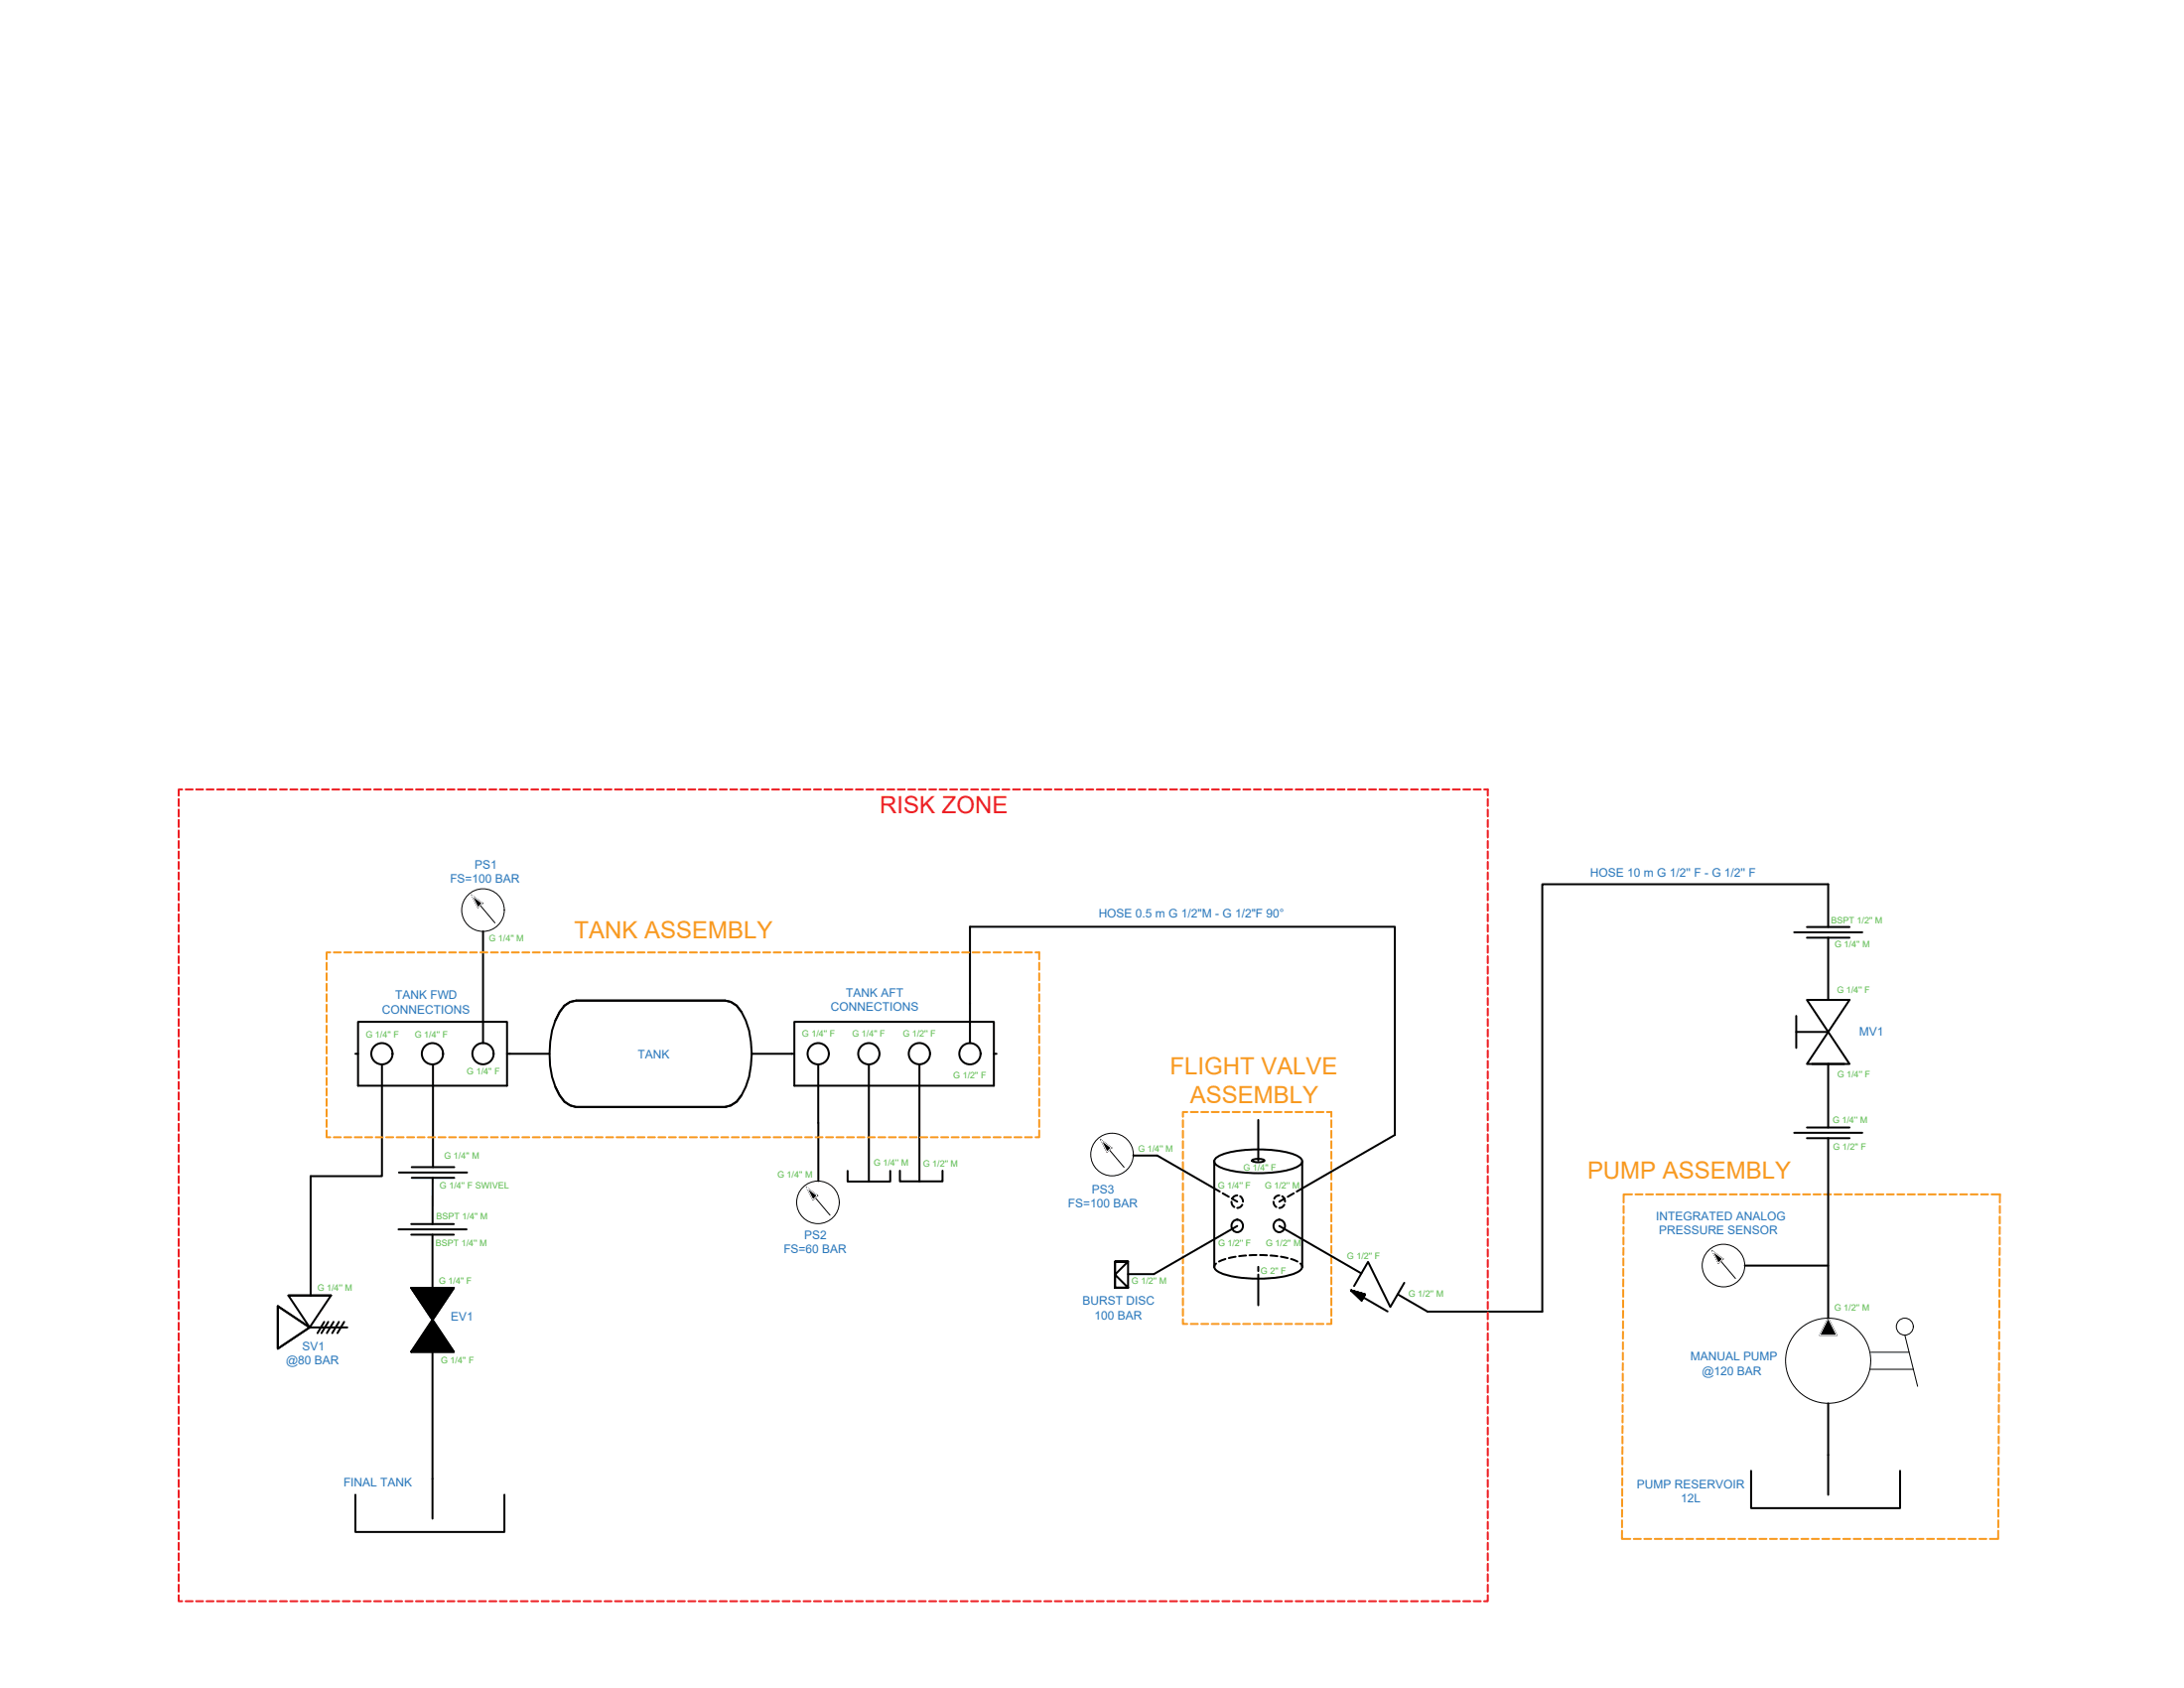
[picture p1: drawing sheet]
<svg xmlns="http://www.w3.org/2000/svg" width="279mm" height="216mm" viewBox="0 0 279 216" stroke-linecap="round" stroke-linejoin="round" font-family="sans-serif">
<!-- layer: 0 -->
<g fill="none" stroke="#f8991e" stroke-width=".25">
<path d="M41.8 123.1v.9M41.8 124.5v.9M41.8 125.8v.9M41.8 127.2v.9M41.8 128.5v.9M41.8 129.8v.9M41.8 131.2v.9M41.8 132.5v.9M41.8 133.9v.9M41.8 135.2v.9M41.8 136.5v.9M41.8 137.9v.9"/>
<path d="M41.8 139.2v.9M42.3 121.8h-.5v.9M42.7 121.8h.9M44 121.8h.9M45.4 121.8h.9M46.7 121.8h.9M48.1 121.8h.9M49.4 121.8h.9M50.7 121.8h.9M52.1 121.8h.9M53.4 121.8h.9M54.8 121.8h.9"/>
<path d="M56.1 121.8h.9M57.4 121.8h.9M58.8 121.8h.9M60.1 121.8h.9M61.5 121.8h.9M62.8 121.8h.9M64.1 121.8h.9M65.5 121.8h.9M66.8 121.8h.9M68.2 121.8h.9M69.5 121.8h.9M70.8 121.8h.9"/>
<path d="M72.2 121.8h.9M73.5 121.8h.9M74.9 121.8h.9M76.2 121.8h.9M77.5 121.8h.9M78.9 121.8h.9M80.2 121.8h.9M81.6 121.8h.9M82.9 121.8h.9M84.2 121.8h.9M85.6 121.8h.9M86.9 121.8h.9"/>
<path d="M88.3 121.8h.9M89.6 121.8h.9M90.9 121.8h.9M92.3 121.8h.9M93.6 121.8h.9M95 121.8h.9M96.3 121.8h.9M97.6 121.8h.9M99 121.8h.9M100.3 121.8h.9M101.7 121.8h.8M103 121.8h.9"/>
<path d="M104.3 121.8h.9M105.7 121.8h.9M107 121.8h.9M108.4 121.8h.8M109.7 121.8h.9M111 121.8h.9M112.4 121.8h.9M113.7 121.8h.9M115.1 121.8h.8M116.4 121.8h.9M117.7 121.8h.9M119.1 121.8h.9"/>
<path d="M120.4 121.8h.9M121.8 121.8h.8M123.1 121.8h.9M124.4 121.8h.9M125.8 121.8h.9M127.1 121.8h.9M128.4 121.8h.9M129.8 121.8h.9M131.1 121.8h.9M132.5 121.8h.4v.9M132.9 123.1v.9M132.9 124.5v.9"/>
<path d="M132.9 125.8v.9M132.9 127.2v.9M132.9 128.5v.9M132.9 129.8v.9M132.9 131.2v.9M132.9 132.5v.9M132.9 133.9v.9M132.9 135.2v.9M132.9 136.5v.9M132.9 137.9v.9M132.9 139.2v.9M41.8 144.6v.9h.5"/>
<path d="M41.8 140.6v.8M41.8 141.9v.9M41.8 143.2v.9M42.7 145.5h.9M44 145.5h.9M45.4 145.5h.9M46.7 145.5h.9M48.1 145.5h.9M49.4 145.5h.9M50.7 145.5h.9M52.1 145.5h.9M53.4 145.5h.9"/>
<path d="M54.8 145.5h.9M56.1 145.5h.9M57.4 145.5h.9M58.8 145.5h.9M60.1 145.5h.9M61.5 145.5h.9M62.8 145.5h.9M64.1 145.5h.9M65.5 145.5h.9M66.8 145.5h.9M68.2 145.5h.9M69.5 145.5h.9"/>
<path d="M70.8 145.5h.9M72.2 145.5h.9M73.5 145.5h.9M74.9 145.5h.9M76.2 145.5h.9M77.5 145.5h.9M78.9 145.5h.9M80.2 145.5h.9M81.6 145.5h.9M82.9 145.5h.9M84.2 145.5h.9M85.6 145.5h.9"/>
<path d="M86.9 145.5h.9M88.3 145.5h.9M89.6 145.5h.9M90.9 145.5h.9M92.3 145.5h.9M93.6 145.5h.9M95 145.5h.9M96.3 145.5h.9M97.6 145.5h.9M99 145.5h.9M100.3 145.5h.9M101.7 145.5h.8"/>
<path d="M103 145.5h.9M104.3 145.5h.9M105.7 145.5h.9M107 145.5h.9M108.4 145.5h.8M109.7 145.5h.9M111 145.5h.9M112.4 145.5h.9M113.7 145.5h.9M115.1 145.5h.8M116.4 145.5h.9M117.7 145.5h.9"/>
<path d="M119.1 145.5h.9M120.4 145.5h.9M121.8 145.5h.8M123.1 145.5h.9M124.4 145.5h.9M125.8 145.5h.9M127.1 145.5h.9M128.4 145.5h.9M129.8 145.5h.9M131.1 145.5h.9M132.9 144.6v.9h-.4M132.9 140.6v.8"/>
<path d="M132.9 141.9v.9M132.9 143.2v.9M151.3 143.3v.9M151.3 144.6v.9M151.3 146v.9M151.3 147.3v.9M151.3 148.6v.9M151.3 150v.9M151.3 151.3v.9M151.3 152.7v.9M151.3 154v.9M151.3 155.3v.9"/>
<path d="M151.3 156.7v.9M151.3 158v.9M151.3 159.4v.9M151.9 142.2h-.6v.6M152.3 142.2h.9M153.7 142.2h.9M155 142.2h.9M156.4 142.2h.8M157.7 142.2h.9M159 142.2h.9M160.4 142.2h.9M161.7 142.2h.9"/>
<path d="M163.1 142.2h.8M164.4 142.2h.9M165.7 142.2h.9M167.1 142.2h.9M168.4 142.2h.9M169.8 142.2h.5v.6M170.3 143.3v.9M170.3 144.6v.9M170.3 146v.9M170.3 147.3v.9M170.3 148.6v.9M170.3 150v.9"/>
<path d="M170.3 151.3v.9M170.3 152.7v.9M170.3 154v.9M170.3 155.3v.9M170.3 156.7v.9M170.3 158v.9M170.3 159.4v.9M207.7 158.3v.9M207.7 159.6v.9M207.7 156.9v.9M207.7 155.6v.9M207.7 154.3v.8"/>
<path d="M208.8 152.8h-1.1v1M209.2 152.8h.9M210.6 152.8h.9M211.9 152.8h.9M213.3 152.8h.8M214.6 152.8h.9M215.9 152.8h.9M217.3 152.8h.9M218.6 152.8h.9M220 152.8h.8M221.3 152.8h.9M222.6 152.8h.9"/>
<path d="M224 152.8h.9M225.3 152.8h.9M226.7 152.8h.8M228 152.8h.9M229.3 152.8h.9M230.7 152.8h.9M232 152.8h.9M233.3 152.8h.9M234.7 152.8h.9M236 152.8h.9M237.4 152.8h.9M238.7 152.8h.9"/>
<path d="M240 152.8h.9M241.4 152.8h.9M242.7 152.8h.9M244.1 152.8h.9M245.4 152.8h.9M246.7 152.8h.9M248.1 152.8h.9M249.4 152.8h.9M250.8 152.8h.9M252.1 152.8h.9M253.4 152.8h.9M254.8 152.8h1.1l-.1 1"/>
<path d="M255.8 158.3v.9M255.8 159.6v.9M255.8 155.6v.9M255.8 156.9v.9M255.8 154.3v.8M151.3 168.7v.6h.6M151.3 160.7v.9M151.3 162v.9M151.3 163.4v.9M151.3 164.7v.9M151.3 166.1v.8M151.3 167.4v.9"/>
<path d="M152.3 169.3h.9M153.7 169.3h.9M155 169.3h.9M156.4 169.3h.8M157.7 169.3h.9M159 169.3h.9M160.4 169.3h.9M161.7 169.3h.9M163.1 169.3h.8M164.4 169.3h.9M165.7 169.3h.9M167.1 169.3h.9"/>
<path d="M168.4 169.3h.9M170.3 168.7v.6h-.5M170.3 160.7v.9M170.3 162v.9M170.3 163.4v.9M170.3 164.7v.9M170.3 166.1v.8M170.3 167.4v.9M207.6 179.7v.9M207.6 177v.9M207.6 178.4v.9M207.6 175.7v.9"/>
<path d="M207.6 173v.9M207.6 174.4v.8M207.6 171.7v.9M207.6 170.3v.9M207.6 169v.9M207.6 166.3v.9M207.6 167.7v.8M207.7 165v.9M207.7 163.6v.9M207.7 162.3v.9M207.7 161v.8M255.7 179.7v.9"/>
<path d="M255.7 177v.9M255.7 178.4v.9M255.7 175.7v.9M255.7 173v.9M255.7 174.4v.8M255.8 170.3v.9M255.8 171.7l-.1 .9M255.8 169v.9M255.8 166.3v.9M255.8 167.7v.8M255.8 165v.9M255.8 162.3v.9"/>
<path d="M255.8 163.6v.9M255.8 161v.8M207.5 195.8v1h1.1M207.5 194.5v.8M207.5 191.8v.9M207.5 193.1v.9M207.5 190.4v.9M207.5 189.1v.9M207.5 187.8v.8M207.5 186.4v.9M207.6 183.7v.9M207.6 185.1l-.1 .9"/>
<path d="M207.6 182.4v.9M207.6 181.1v.8M209 196.8h.9M210.4 196.8h.8M211.7 196.8h.9M213 196.8h.9M214.4 196.8h.9M215.7 196.8h.9M217.1 196.8h.8M218.4 196.8h.9M219.7 196.8h.9M221.1 196.8h.9"/>
<path d="M222.4 196.8h.9M223.8 196.8h.8M225.1 196.8h.9M226.4 196.8h.9M227.8 196.8h.9M229.1 196.8h.9M230.5 196.8h.8M231.8 196.8h.9M233.1 196.8h.9M234.5 196.8h.9M235.8 196.8h.9M237.1 196.8h.9"/>
<path d="M238.5 196.8h.9M239.8 196.8h.9M241.2 196.8h.9M242.5 196.8h.9M243.8 196.8h.9M245.2 196.8h.9M246.5 196.8h.9M247.9 196.8h.9M249.2 196.8h.9M250.5 196.8h.9M251.9 196.8h.9M253.2 196.8h.9"/>
<path d="M255.6 195.8v1h-1M255.6 194.5v.8M255.7 191.8v.9M255.7 193.1l-.1 .9M255.7 190.4v.9M255.7 187.8v.8M255.7 189.1v.9M255.7 186.4v.9M255.7 183.7v.9M255.7 185.1v.9M255.7 181.1v.8M255.7 182.4v.9"/>
</g>
<!-- layer: WIRES -->
<g fill="none" stroke="#000" stroke-width=".25">
<path d="M61.8 119.1v14.3M124.1 118.5v14.9M48.9 136.1v14.3h-9.2v15.3M55.4 136.1v13.2M65.2 134.8h5.1M96.2 134.8h5.1M104.7 136.1v15M111.2 136.1v15M117.6 136.1v15M55.3 157.9v6.8M55.4 150.6l-.1 6M182.6 167.8h14.7"/>
<path d="M223.2 161.9h10.7M233.9 179.5v6.6"/>
</g>
<!-- layer: SYMS -->
<g fill="none" stroke="#000" stroke-width=".25">
<path d="M229.5 119.2h8.7M231.2 118.6h5.4M231.2 119.9h5.4M45.5 134.8h.3M45.8 130.7h19.1v8.2h-19.1zM64.9 134.8h.3M71 139l.6 1.1 .6 .8 .7 .5 .8 .2M72.2 128.6l.7-.5 .8-.1h19.1l.7 .1 .7 .5a8.1 8.1 0 0 1 1.9 4.6 11.6 11.6 0 0 1-1.2 6.9l-.7 .8-.7 .5-.7 .2h-19.1l-.8-.2-.7-.5a8.8 8.8 0 0 1-1.9-6.1 9.2 9.2 0 0 1 1.9-6.2zM94.9 129.4l-.7-.8-.7-.5-.7-.1h-19.1l-.8 .1-.7 .5-.6 .8-.6 1.1M101.3 134.8h.3M101.6 130.7h25.5v8.2h-25.5zM127.1 134.8h.4"/>
<path d="M229.8 129.9v4.1M229.8 132h4.1M231.2 127.9l5.4 8.2h-5.4l5.4-8.2zM231.8 127.9h4.1M231.8 136.1h4.1M51 157.2h8.7M51 150h8.8M52.6 156.6h5.5M52.6 157.9h5.5M52.7 149.3h5.4M52.7 150.6h5.4M73.7 141.6h19.1"/>
<path d="M94.9 140.1l-.7 .8-.7 .5-.7 .2M108.4 149.8v1.3h5.5v-1.3M115.1 149.7v1.4h5.5v-1.4M229.5 144.9h8.7M231.2 144.2h5.4M231.2 145.6h5.4M52.6 164.7h5.5l-2.8 4.1zM52.6 164.7l5.5 8.2h-5.5l5.5-8.2zM55.3 168.8l2.8 4.1h-5.5zM142.6 161.4v3.3v-3.3h1.7v3.3h-1.7h1.7l-1.7-1.7 1.7-1.6zM172.9 165.1l1.3 1.2 .4-.7-1.7-.5 1.7 .5-.4 .7zM172.9 165.1l4.6 2.6"/>
<path d="M179.7 164.1l-1.8 3.1-2.9-5.8-1.8 3.1M45.5 191.2v4.7h19v-4.7M55.3 189.1v5.1M224 188.1v4.8h19.1v-4.8M233.9 186.1v5.1"/>
<circle cx="48.9" cy="134.8" r="1.36"/>
<circle cx="55.3" cy="134.8" r="1.36"/>
<circle cx="61.8" cy="134.8" r="1.36"/>
<circle cx="104.7" cy="134.8" r="1.36"/>
<circle cx="111.2" cy="134.8" r="1.36"/>
<circle cx="117.6" cy="134.8" r="1.36"/>
<circle cx="124.1" cy="134.8" r="1.36"/>
</g>
<g fill="#000" stroke="#000" stroke-width=".13">
<path d="M172.9 165.1l1.7 .5-.4 .7zM233.9 168.6l1.1 2.2h-2.2z"/>
<path d="M60.4 114.6l1.3 .9h-.8zM60.9 115.5l.3 .6 .5-.6z"/>
<path d="M103.2 151.9l1.3 1h-.8zM103.7 152.9l.3 .6 .5-.6z"/>
<path d="M140.9 145.8l1.3 1h-.8zM141.4 146.8l.2 .5 .6-.5z"/>
<path d="M52.6 164.7h2.7zM52.6 164.7h2.7z"/>
<path d="M52.7 172.8l2.6 .1v-.1zM52.7 172.8l2.6 .1h-2.7z"/>
<path d="M55.3 168.8l2.7 4zM55.3 168.8l2.7 4h-5.3z"/>
<path d="M55.7 172.8l2.4 .1-.1-.1zM55.7 172.8l2.4 .1h-2.4z"/>
<path d="M52.6 164.7l2.8 4.1 2.6-4.1zM52.6 164.7l2.8 4.1h-.1z"/>
<path d="M55.8 164.7h2.3zM55.8 164.7h2.2z"/>
<path d="M219.1 160l1.3 1h-.8zM219.6 161l.2 .6 .6-.6z"/>
</g>
<!-- layer: 0 -->
<g fill="none" stroke="#000" stroke-width=".25">
<path d="M124.1 118.5h54.3v26.7l-12.5 7.2M233.9 118.6v-5.5h-36.6v54.7M233.9 119.9v8M233.9 136.1v8.1M145 147.8h3.1l7.9 4.6M155.3 148.5v13.5l.3-.4M155.5 148.2a4.2 4.2 0 0 1 2.3-.9 17 17 0 0 1 7.8 .4l.9 .5 .1 .3-.1 .3a4.2 4.2 0 0 1-2.4 1 17 17 0 0 1-7.8-.4l-.8-.6-.2-.3zM156.4 152.6l.8 .5M157.5 153.7l.1 .4 .3 .3M157.6 153.3l.7 .4M158.3 152.9l-.4 .1-.3 .3M158.3 156.8l-10.7 6.2h-3.3"/>
<path d="M158.7 153l.3 .4v.3M158.9 154.1l-.3 .3-.3 .1M160.3 148.3a1.83 1.83 0 0 1 1.5 .1 1.58 1.58 0 0 1-1.6 0zM161 143.2v5.2M162.9 153.7l.1 .4 .3 .3M163.7 152.9l-.4 .1-.3 .3M163.7 156.8l10.5 6.1M164 153l.3 .4 .1 .3M164.3 154.1l-.3 .3-.3 .1M164.3 153.3l-.6 .4M165.5 152.6l-.8 .5M166.6 148.5v13.5a1.54 1.54 0 0 1-1.3 1 16.6 16.6 0 0 1-9.2-.2l-.7-.5-.1-.3"/>
<path d="M233.9 145.6v23M35.5 167.1l4.1 2.7-4.1 2.7zM36.9 165.7h5.4l-2.7 4.1zM36.9 165.7h5.4M39.6 169.8h4.8M41.5 169.1l-.9 1.4M42 169.1l-.9 1.4M42.7 169.1l-.9 1.4M43.4 169.1l-.9 1.4M44 169.1l-.8 1.4M55.3 168.8v20.3M156.8 161l-.9 .4"/>
<path d="M158.1 160.7l-.9 .2M159.4 160.6l-.9 .1M160.7 160.5l-.8 .1M161 162v.6M161 163v3.9M161.2 160.5l.9 .1M162.5 160.6l.9 .1M163.9 160.7l.8 .2M165.2 161l.8 .4M166.4 161.6l.2 .4M178.8 165.5l3.8 2.3"/>
<circle cx="158.3" cy="156.8" r=".77"/>
<circle cx="163.7" cy="156.8" r=".77"/>
</g>
<!-- layer: SYMS -->
<g fill="none" stroke="#000" stroke-width=".13">
<path d="M60.4 114.6l2.9 3.4M60.4 114.6l1.3 .9-.5 .6zM103.2 151.9l3 3.5M103.2 151.9l1.3 1-.5 .6zM140.9 145.8l2.9 3.5M140.9 145.8l1.3 1-.6 .5zM219.1 160l2.9 3.5M219.1 160l1.3 1-.6 .6zM233.9 168.6l1.1 2.2h-2.2zM239.2 175.1h5.6M239.3 173h4.9M243.7 170.8l1.6 6.5"/>
<circle cx="61.8" cy="116.4" r="2.73"/>
<circle cx="104.6" cy="153.8" r="2.73"/>
<circle cx="142.3" cy="147.7" r="2.73"/>
<circle cx="220.5" cy="161.9" r="2.73"/>
<circle cx="233.9" cy="174" r="5.4"/>
<circle cx="243.7" cy="169.7" r="1.08"/>
</g>
<path d="M60.4 114.6l1.3 .9-.5 .6zM103.2 151.9l1.3 1-.5 .6zM140.9 145.8l1.3 1-.6 .5zM219.1 160l1.3 1-.6 .6zM233.9 168.6l1.1 2.2h-2.2z" fill="none" stroke="#fafafa" stroke-width=".13"/>
<!-- layer: 0 -->
<g fill="none" stroke="#ed1f24" stroke-width=".25">
<path d="M22.9 102.2v.9M22.9 103.6v.8M22.9 104.9v.9M22.9 106.2v.9M22.9 107.6v.9M22.9 108.9v.9M22.9 110.2v.9M22.9 111.6v.9M22.9 112.9v.9M22.9 114.3v.9M22.9 115.6v.9M22.9 116.9v.9"/>
<path d="M22.9 118.3v.9M22.9 119.6v.9M23.3 101h-.4v.8M23.7 101h.9M25.1 101h.9M26.4 101h.9M27.8 101h.9M29.1 101h.9M30.4 101h.9M31.8 101h.9M33.1 101h.9M34.5 101h.9"/>
<path d="M35.8 101h.9M37.1 101h.9M38.5 101h.9M39.8 101h.9M41.2 101h.9M42.5 101h.9M43.8 101h.9M45.2 101h.9M46.5 101h.9M47.9 101h.9M49.2 101h.9M50.5 101h.9"/>
<path d="M51.9 101h.9M53.2 101h.9M54.6 101h.9M55.9 101h.9M57.2 101h.9M58.6 101h.9M59.9 101h.9M61.3 101h.9M62.6 101h.9M63.9 101h.9M65.3 101h.9M66.6 101h.9"/>
<path d="M68 101h.9M69.3 101h.9M70.6 101h.9M72 101h.9M73.3 101h.9M74.7 101h.9M76 101h.9M77.3 101h.9M78.7 101h.9M80 101h.9M81.4 101h.9M82.7 101h.9"/>
<path d="M84 101h.9M85.4 101h.9M86.7 101h.9M88.1 101h.9M89.4 101h.9M90.7 101h.9M92.1 101h.9M93.4 101h.9M94.8 101h.9M96.1 101h.9M97.4 101h.9M98.8 101h.9"/>
<path d="M100.1 101h.9M101.5 101h.9M102.8 101h.9M104.1 101h.9M105.5 101h.9M106.8 101h.9M108.2 101h.9M109.5 101h.9M110.8 101h.9M112.2 101h.9M113.5 101h.9M114.9 101h.8"/>
<path d="M116.2 101h.9M117.5 101h.9M118.9 101h.9M120.2 101h.9M121.5 101h.9M122.9 101h.9M124.2 101h.9M125.6 101h.9M126.9 101h.9M128.2 101h.9M129.6 101h.9M130.9 101h.9"/>
<path d="M132.3 101h.9M133.6 101h.9M134.9 101h.9M136.3 101h.9M137.6 101h.9M139 101h.9M140.3 101h.9M141.6 101h.9M143 101h.9M144.3 101h.9M145.7 101h.9M147 101h.9"/>
<path d="M148.3 101h.9M149.7 101h.9M151 101h.9M152.4 101h.9M153.7 101h.9M155 101h.9M156.4 101h.9M157.7 101h.9M159.1 101h.9M160.4 101h.9M161.7 101h.9M163.1 101h.9"/>
<path d="M164.4 101h.9M165.8 101h.9M167.1 101h.9M168.4 101h.9M169.8 101h.9M171.1 101h.9M172.5 101h.9M173.8 101h.9M175.1 101h.9M176.5 101h.9M177.8 101h.9M179.2 101h.9"/>
<path d="M180.5 101h.9M181.8 101h.9M183.2 101h.9M184.5 101h.9M185.9 101h.9M187.2 101h.9M188.5 101h.9M189.9 101h.4v.8M190.3 102.2v.9M190.3 103.6v.8M190.3 104.9v.9M190.3 106.2v.9"/>
<path d="M190.3 107.6v.9M190.3 108.9v.9M190.3 110.2v.9M190.3 111.6v.9M190.3 112.9v.9M190.3 114.3v.9M190.3 115.6v.9M190.3 116.9v.9M190.3 118.3v.9M190.3 119.6v.9M22.9 121v.9M22.9 122.3v.9"/>
<path d="M22.9 123.6v.9M22.9 125v.9M22.9 126.3v.9M22.9 127.7v.8M22.9 129v.9M22.9 130.3v.9M22.9 131.7v.9M22.9 133v.9M22.9 134.4v.8M22.9 135.7v.9M22.9 137v.9M22.9 138.4v.9"/>
<path d="M22.9 139.7v.9M190.3 121v.9M190.3 122.3v.9M190.3 123.6v.9M190.3 125v.9M190.3 126.3v.9M190.3 127.7v.8M190.3 129v.9M190.3 130.3v.9M190.3 131.7v.9M190.3 133v.9M190.3 134.4v.8"/>
<path d="M190.3 135.7v.9M190.3 137v.9M190.3 138.4v.9M190.3 139.7v.9M22.9 141.1v.8M22.9 142.4v.9M22.9 143.7v.9M22.9 145.1v.9M22.9 146.4v.9M22.9 147.8v.8M22.9 149.1v.9M22.9 150.4v.9"/>
<path d="M22.9 151.8v.9M22.9 153.1v.9M22.9 154.5v.8M22.9 155.8v.9M22.9 157.1v.9M22.9 158.5v.9M22.9 159.8v.9M190.3 141.1v.8M190.3 142.4v.9M190.3 143.7v.9M190.3 145.1v.9M190.3 146.4v.9"/>
<path d="M190.3 147.8v.8M190.3 149.1v.9M190.3 150.4v.9M190.3 151.8v.9M190.3 153.1v.9M190.3 154.5v.8M190.3 155.8v.9M190.3 157.1v.9M190.3 158.5v.9M190.3 159.8v.9M22.9 161.2v.8M22.9 162.5v.9"/>
<path d="M22.9 163.8v.9M22.9 165.2v.9M22.9 166.5v.9M22.9 167.9v.8M22.9 169.2v.9M22.9 170.5v.9M22.9 171.9v.9M22.9 173.2v.9M22.9 174.6v.8M22.9 175.9v.9M22.9 177.2v.9M22.9 178.6v.9"/>
<path d="M22.9 179.9v.9M190.3 161.2v.8M190.3 162.5v.9M190.3 163.8v.9M190.3 165.2v.9M190.3 166.5v.9M190.3 167.9v.8M190.3 169.2v.9M190.3 170.5v.9M190.3 171.9v.9M190.3 173.2v.9M190.3 174.6v.8"/>
<path d="M190.3 175.9v.9M190.3 177.2v.9M190.3 178.6v.9M190.3 179.9v.9M22.9 181.3v.8M22.9 182.6v.9M22.9 183.9v.9M22.9 185.3v.9M22.9 186.6v.9M22.9 187.9v.9M22.9 189.3v.9M22.9 190.6v.9"/>
<path d="M22.9 192v.9M22.9 193.3v.9M22.9 194.6v.9M22.9 196v.9M22.9 197.3v.9M22.9 198.7v.9M190.3 181.3v.8M190.3 182.6v.9M190.3 183.9v.9M190.3 185.3v.9M190.3 186.6v.9M190.3 187.9v.9"/>
<path d="M190.3 189.3v.9M190.3 190.6v.9M190.3 192v.9M190.3 193.3v.9M190.3 194.6v.9M190.3 196v.9M190.3 197.3v.9M190.3 198.7v.9M22.9 204v.8h.4M22.9 200v.9M22.9 201.3v.9M22.9 202.7v.9"/>
<path d="M23.7 204.8h.9M25.1 204.8h.9M26.4 204.8h.9M27.8 204.8h.9M29.1 204.8h.9M30.4 204.8h.9M31.8 204.8h.9M33.1 204.8h.9M34.5 204.8h.9M35.8 204.8h.9M37.1 204.8h.9M38.5 204.8h.9"/>
<path d="M39.8 204.8h.9M41.2 204.8h.9M42.5 204.8h.9M43.8 204.8h.9M45.2 204.8h.9M46.5 204.8h.9M47.9 204.8h.9M49.2 204.8h.9M50.5 204.8h.9M51.9 204.8h.9M53.2 204.8h.9M54.6 204.8h.9"/>
<path d="M55.9 204.8h.9M57.2 204.8h.9M58.6 204.8h.9M59.9 204.8h.9M61.3 204.8h.9M62.6 204.8h.9M63.9 204.8h.9M65.3 204.8h.9M66.6 204.8h.9M68 204.8h.9M69.3 204.8h.9M70.6 204.8h.9"/>
<path d="M72 204.8h.9M73.3 204.8h.9M74.7 204.8h.9M76 204.8h.9M77.3 204.8h.9M78.7 204.8h.9M80 204.8h.9M81.4 204.8h.9M82.7 204.8h.9M84 204.8h.9M85.4 204.8h.9M86.7 204.8h.9"/>
<path d="M88.1 204.8h.9M89.4 204.8h.9M90.7 204.8h.9M92.1 204.8h.9M93.4 204.8h.9M94.8 204.8h.9M96.1 204.8h.9M97.4 204.8h.9M98.8 204.8h.9M100.1 204.8h.9M101.5 204.8h.9M102.8 204.8h.9"/>
<path d="M104.1 204.8h.9M105.5 204.8h.9M106.8 204.8h.9M108.2 204.8h.9M109.5 204.8h.9M110.8 204.8h.9M112.2 204.8h.9M113.5 204.8h.9M114.9 204.8h.8M116.2 204.8h.9M117.5 204.8h.9M118.9 204.8h.9"/>
<path d="M120.2 204.8h.9M121.5 204.8h.9M122.9 204.8h.9M124.2 204.8h.9M125.6 204.8h.9M126.9 204.8h.9M128.2 204.8h.9M129.6 204.8h.9M130.9 204.8h.9M132.3 204.8h.9M133.6 204.8h.9M134.9 204.8h.9"/>
<path d="M136.3 204.8h.9M137.6 204.8h.9M139 204.8h.9M140.3 204.8h.9M141.6 204.8h.9M143 204.8h.9M144.3 204.8h.9M145.7 204.8h.9M147 204.8h.9M148.3 204.8h.9M149.7 204.8h.9M151 204.8h.9"/>
<path d="M152.4 204.8h.9M153.7 204.8h.9M155 204.8h.9M156.4 204.8h.9M157.7 204.8h.9M159.1 204.8h.9M160.4 204.8h.9M161.7 204.8h.9M163.1 204.8h.9M164.4 204.8h.9M165.8 204.8h.9M167.1 204.8h.9"/>
<path d="M168.4 204.8h.9M169.8 204.8h.9M171.1 204.8h.9M172.5 204.8h.9M173.8 204.8h.9M175.1 204.8h.9M176.5 204.8h.9M177.8 204.8h.9M179.2 204.8h.9M180.5 204.8h.9M181.8 204.8h.9M183.2 204.8h.9"/>
<path d="M184.5 204.8h.9M185.9 204.8h.9M187.2 204.8h.9M188.5 204.8h.9M190.3 204v.8h-.4M190.3 200v.9M190.3 201.3v.9M190.3 202.7v.9"/>
</g>
<text font-size="3" fill="#ed1f24" x="112.6" y="104.1">RISK ZONE</text>
<g font-size="3" fill="#f8991e">
<text x="73.5" y="120">TANK ASSEMBLY</text>
<text x="149.7" y="137.4">FLIGHT VALVE</text>
<text x="152.3" y="141.1">ASSEMBLY</text>
<text x="203.1" y="150.8">PUMP ASSEMBLY</text>
</g>
<g font-size="1.5" fill="#2776bb">
<text x="57.6" y="112.9">FS=100 BAR</text>
<text x="60.7" y="111.1">PS1</text>
<text x="203.4" y="112.1">HOSE 10 m G 1/2'' F - G 1/2'' F</text>
<text x="140.5" y="117.4">HOSE 0.5 m G 1/2&quot;M - G 1/2&quot;F 90°</text>
<text x="48.9" y="129.6">CONNECTIONS</text>
<text x="50.6" y="127.8">TANK FWD</text>
<text x="106.3" y="129.3">CONNECTIONS</text>
<text x="108.2" y="127.5">TANK AFT</text>
<text x="81.6" y="135.4">TANK</text>
<text x="237.9" y="132.4">MV1</text>
<text x="136.6" y="154.5">FS=100 BAR</text>
<text x="139.7" y="152.6">PS3</text>
<text x="100.2" y="160.3">FS=60 BAR</text>
<text x="102.9" y="158.5">PS2</text>
<text x="211.9" y="156.1">INTEGRATED ANALOG</text>
<text x="212.2" y="157.9">PRESSURE SENSOR</text>
<text x="138.5" y="166.9">BURST DISC</text>
<text x="38.7" y="172.7">SV1</text>
<text x="57.7" y="169">EV1</text>
<text x="140" y="168.7">100 BAR</text>
<text x="36.6" y="174.5">@80 BAR</text>
<text x="216.2" y="174">MANUAL PUMP</text>
<text x="217.7" y="175.8">@120 BAR</text>
<text x="43.9" y="190.1">FINAL TANK</text>
<text x="209.4" y="190.4">PUMP RESERVOIR</text>
<text x="215" y="192.2">12L</text>
</g>
<g font-size="1.1" fill="#58ba48">
<text x="234.3" y="118.1">BSPT 1/2'' M</text>
<text x="62.5" y="120.4">G 1/4'' M</text>
<text x="234.7" y="121.2">G 1/4'' M</text>
<text x="235" y="127">G 1/4'' F</text>
<text x="46.8" y="132.7">G 1/4'' F</text>
<text x="53.1" y="132.7">G 1/4'' F</text>
<text x="59.7" y="137.4">G 1/4'' F</text>
<text x="102.6" y="132.6">G 1/4'' F</text>
<text x="109" y="132.6">G 1/4'' F</text>
<text x="115.5" y="132.6">G 1/2'' F</text>
<text x="122" y="137.9">G 1/2'' F</text>
<text x="235" y="137.8">G 1/4'' F</text>
<text x="234.4" y="143.6">G 1/4'' M</text>
<text x="56.8" y="148.3">G 1/4'' M</text>
<text x="111.8" y="149.1">G 1/4'' M</text>
<text x="118.1" y="149.2">G 1/2'' M</text>
<text x="145.6" y="147.3">G 1/4'' M</text>
<text x="159.1" y="149.7">G 1/4'' F</text>
<text x="234.5" y="147">G 1/2'' F</text>
<text x="55.8" y="155.9">BSPT 1/4'' M</text>
<text x="56.3" y="152">G 1/4'' F SWIVEL</text>
<text x="99.5" y="150.7">G 1/4'' M</text>
<text x="155.8" y="152">G 1/4'' F</text>
<text x="161.8" y="152">G 1/2'' M</text>
<text x="55.7" y="159.3">BSPT 1/4'' M</text>
<text x="155.8" y="159.4">G 1/2'' F</text>
<text x="161.9" y="159.3">G 1/2'' M</text>
<text x="172.3" y="161.1">G 1/2'' F</text>
<text x="40.6" y="165.1">G 1/4'' M</text>
<text x="56.1" y="164.2">G 1/4'' F</text>
<text x="144.8" y="164.2">G 1/2'' M</text>
<text x="161.3" y="162.9">G 2'' F</text>
<text x="180.2" y="165.8">G 1/2'' M</text>
<text x="234.7" y="167.7">G 1/2'' M</text>
<text x="56.4" y="174.4">G 1/4'' F</text>
</g>
</svg>
